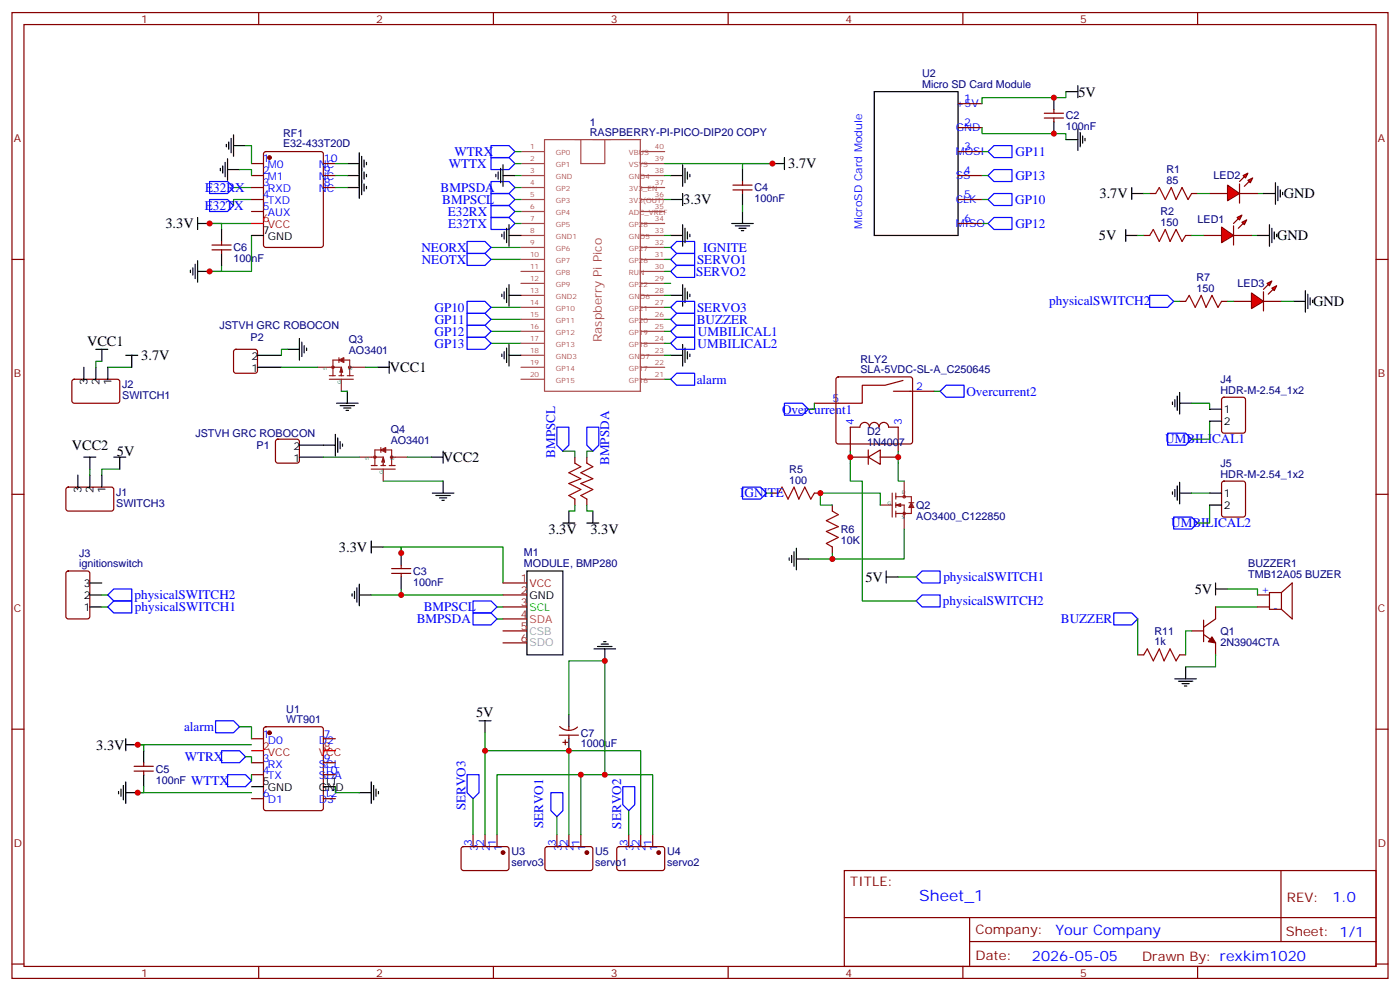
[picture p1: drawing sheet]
<svg xmlns="http://www.w3.org/2000/svg" width="412mm" height="292mm" viewBox="0 0 412 292" stroke-linecap="round" stroke-linejoin="round" font-family="sans-serif">
<g fill="none" stroke="#870000" stroke-width=".35">
<path d="M3.5 3.7h405.4v284.3h-405.4zM7.1 7.2h398.2v277.3h-398.2zM76.2 3.7v3.5M145.3 3.7v3.5M214.5 3.7v3.5M283.6 3.7v3.5M352.8 3.7v3.5M3.5 76.4h3.6M405.3 76.4h3.6M3.5 145.5h3.6M405.3 145.5h3.6M358.1 178.7v3.5l-3.6 2.5"/>
<path d="M370.4 175.2h3.5M370.4 178.7h3.5M377.5 174.4l3.1-2.8v10.6l-3.1-2.8M377.5 174.4v5M377.5 174.4h-3.6v5h3.6M335.1 192.8h1.8M347.5 192.8h1.7M351 185.7h3.5M354.5 186.8l3.6 2.5v3.5M354.5 182.6v6.3M3.5 214.7h3.6M405.3 214.7h3.6"/>
<path d="M248.7 256.3h156.6v28.2h-156.6zM377.3 256.3v20.9M248.7 270.1h156.5M285.6 277.2h119.6M285.6 270.1v14.2M3.5 283.8h3.6M76.2 284.5v3.5M145.3 284.5v3.5M214.5 284.5v3.5M283.6 284.5v3.5M352.8 284.5v3.5M405.3 283.8h3.6"/>
</g>
<path d="M370.4 57h1.8M368.7 69.3h1.7M112.9 141.6h17.6M109.4 175.2h38.8M118.2 162.8v-1.8h30v10.6M358.1 178.7h12.3" fill="none" stroke="#008700" stroke-width=".35"/>
<g fill="none" stroke="#000" stroke-width=".35">
<path d="M372.2 57h3.5M375.7 53.8v6.3M376.4 54.9v4.2M377.1 55.9v2.1M377.8 56.6v.7M370.4 69.3h3.5M373.9 66.1v6.4M374.6 67.2v4.2M375.4 68.3v2.1M376.1 69v.7M381 88.7h3.5M384.5 85.5v6.4"/>
<path d="M385.2 86.6v4.2M385.9 87.7v2.1M386.6 88.4v.7M358.1 173.4h3.5M358.1 171.6v3.6M346.1 199.8h6.3M349.2 196.3v3.5M347.1 200.6h4.3M348.2 201.3h2.1M348.9 202h.7"/>
</g>
<path d="M328.1 180.4h5.3l1.7 1.8-1.7 1.8h-5.3z" fill="none" stroke="#00f" stroke-width=".35"/>
<path d="M336.9 192.8l1.1-1.8 1.7 3.6 1.8-3.6 1.4 3.6 1.8-3.6 1.7 3.6 1.1-1.8" fill="none" stroke="#a10000" stroke-width=".35"/>
<path d="M357 187.5l1.1 1.8-2.1-.4z" fill="#870000" stroke="#870000" stroke-width=".35"/>
<g fill="#f00" stroke="#870000" stroke-width=".35">
<path d="M368.7 86.3l3.5 2.4-3.5 2.1z"/>
<path d="M372.2 85.9v5.6z"/>
</g>
<g fill="#870000" stroke="#870000" stroke-width=".35">
<path d="M372.2 85.2l1.4-1.4z"/>
<path d="M373.6 86.6l1.4-1.4z"/>
</g>
<g fill="#f00" stroke="#870000" stroke-width=".35">
<path d="M373.2 83.4l1.4-.7-.7 1.4z"/>
<path d="M374.6 84.8l1.5-.7-.7 1.4z"/>
</g>
<g fill="none" stroke="#870000" stroke-width=".35">
<path d="M282.2 30.5h7.1M282.2 37.6h7.1M74.1 51.7h3.5M74.1 58.7h3.5M74.1 48.2h3.5M74.1 55.2h3.5M77.8 44.8l.5-.2h16.2l.7 .5v27l-.4 .7h-16.5l-.6-.4-.1-27.1zM95.2 51.7h3.6M95.2 48.2h3.6M95.2 55.2h3.6M282.2 44.6h7.1M282.2 51.7h7.1"/>
<path d="M282.2 58.7h7.1M74.1 62.3h3.5M282.2 65.8h7.1M347.5 88.7h1.7M359.8 88.7h1.8M363.4 88.7h5.3M372.2 88.7h5.3M21.4 111.9l.5-.2h12.9l.5 .7-.1 5.9-.6 .4-13-.1-.4-.6v-5.6zM69 103l.5-.2h5.6l.5 .2 .2 .5v5.7l-.2 .5-.5 .2h-5.6l-.5-.2-.2-.5v-5.7zM246.5 111.2l.4-.3h21.2l.5 .3 .2 .5v18.3l-.2 .5-.5 .2h-21.2l-.5-.2-.2-.5v-18.3zM263.2 115.2h12M266 112l-5.3 1.4h-6.7v5.3h-14.1"/>
<path d="M81.4 129.5l.4-.2h5.7l.5 .2 .2 .5v5.6l-.2 .5-.5 .2h-5.7l-.5-.2-.2-.5v-5.6zM169.3 134.6v1.7M172.9 134.6v1.7M250.5 132.8v-7h2.8a1.41 1.41 0 0 1 1.4-1.4 1.41 1.41 0 0 1 1.4 1.4 1.41 1.41 0 0 1 1.4-1.4 1.41 1.41 0 0 1 1.4 1.4 1.41 1.41 0 0 1 1.5-1.4 1.41 1.41 0 0 1 1.4 1.4h2.8v7M19.6 143.6l.5-.2 13 .1 .4 .6-.1 5.9-.6 .5-13-.1-.4-.6v-5.7zM169.3 146.9v1.8M172.9 146.9v1.8M227.5 145.2h1.8M239.9 145.2h1.8M245.2 148.7v1.8M19.6 168.3l.5-.2h5.7l.6 .4 .1 13-.5 .7h-5.9l-.6-.5-.1-12.9zM245.2 161v1.8"/>
<path d="M74.1 217.5h3.5M77.8 214.2l.5-.2h16.2l.5 .2 .2 .5v23.2l-.2 .5-.5 .3h-16.2l-.5-.3-.2-.5v-23.2zM95.2 217.5h3.6M74.1 224.5h3.5M74.1 228.1h3.5M74.1 235.1h3.5M95.2 224.5h3.6M95.2 228.1h3.6M95.2 235.1h3.6M136.1 249.4l.4-.2 13 .1 .4 .6v6l-.7 .4-12.9-.1-.5-.6v-5.7zM139.3 245.7v3.5M142.9 245.7v3.5"/>
<path d="M146.4 245.7v3.5M160.7 249.4l.5-.2 13 .1 .4 .6v6l-.7 .4-13-.1-.4-.6v-5.7zM164 245.7v3.5M167.6 245.7v3.5M171.1 245.7v3.5M181.9 249.4l.5-.2 13 .1 .4 .6-.1 6-.6 .4-13-.1-.4-.6v-5.7zM185.2 245.7v3.5M188.7 245.7v3.5M192.3 245.7v3.5"/>
</g>
<path d="M349.2 88.7l1.1-1.7 1.8 3.5 1.7-3.5 1.4 3.5 1.8-3.5 1.8 3.5 1-1.8M169.3 136.3l1.8 1.1-3.5 1.8 3.5 1.7-3.5 1.4 3.5 1.8-3.5 1.8 1.7 1M172.9 136.3l1.7 1.1-3.5 1.8 3.5 1.7-3.5 1.4 3.5 1.8-3.5 1.8 1.8 1M229.3 145.2l1.1-1.8 1.7 3.5 1.8-3.5 1.4 3.5 1.8-3.5 1.7 3.5 1.1-1.7M245.2 150.5l1.7 1-3.5 1.8 3.5 1.7-3.5 1.5 3.5 1.7-3.5 1.8 1.8 1" fill="none" stroke="#a10000" stroke-width=".35"/>
<g fill="none" stroke="#00f" stroke-width=".35">
<path d="M61.7 58.7h5.3l1.8 1.8-1.8 1.8h-5.3zM61.7 53.4h5.3l1.8 1.8-1.8 1.8h-5.3zM144.6 57h5.3l1.8 1.7-1.8 1.8h-5.3zM144.6 53.4h5.3l1.8 1.8-1.8 1.8h-5.3zM144.6 46.4h5.3l1.8 1.8-1.8 1.7h-5.3zM144.6 42.9h5.3l1.8 1.7-1.8 1.8h-5.3zM291 58.7l1.8-1.7h5.3v3.5h-5.3zM291 51.7l1.8-1.8h5.3v3.5h-5.3zM291 44.6l1.8-1.7h5.3v3.5h-5.3zM137.6 74.6h5.3l1.7 1.8-1.7 1.7h-5.3zM137.6 71.1h5.3l1.7 1.7-1.7 1.8h-5.3zM144.6 64h5.3l1.8 1.8-1.8 1.8h-5.3z"/>
<path d="M144.6 60.5h5.3l1.8 1.8-1.8 1.7h-5.3zM197.6 76.4l1.7-1.8h5.3v3.5h-5.3zM197.6 79.9l1.7-1.8h5.3v3.6h-5.3zM197.6 72.8l1.7-1.7h5.3v3.5h-5.3zM291 65.8l1.8-1.8h5.3v3.6h-5.3zM137.6 99.3h5.3l1.7 1.8-1.7 1.7h-5.3zM137.6 92.3h5.3l1.7 1.7-1.7 1.8h-5.3zM137.6 88.7h5.3l1.7 1.8-1.7 1.8h-5.3zM137.6 95.8h5.3l1.7 1.7-1.7 1.8h-5.3zM197.6 94l1.7-1.7h5.3v3.5h-5.3zM197.6 97.5l1.7-1.7h5.3v3.5h-5.3zM197.6 111.7l1.7-1.8h5.3v3.5h-5.3z"/>
<path d="M197.6 101.1l1.7-1.8h5.3v3.5h-5.3zM231.1 118.7h5.3l1.7 1.8-1.7 1.7h-5.3zM276.9 115.2l1.8-1.8h5.3v3.5h-5.3zM164 125.8h3.6v5.3l-1.8 1.7-1.8-1.7zM172.9 125.8h3.5v5.3l-1.8 1.7-1.7-1.7zM218.7 143.4h5.3l1.8 1.8-1.8 1.7h-5.3zM31.7 175.2l1.8-1.8h5.3v3.5h-5.3zM31.7 178.7l1.8-1.8h5.3v3.5h-5.3zM139.3 176.9h5.3l1.8 1.8-1.8 1.7h-5.3zM271.6 175.2h5.3v3.5h-5.3l-1.7-1.8zM271.6 168.1h5.3v3.5h-5.3l-1.7-1.7zM139.3 180.4h5.3l1.8 1.8-1.8 1.8h-5.3z"/>
<path d="M63.5 212.2h5.3l1.8 1.8-1.8 1.7h-5.3zM65.3 221h5.3l1.7 1.8-1.7 1.7h-5.3zM67 228.1h5.3l1.8 1.7-1.8 1.8h-5.3zM137.6 228.1h3.5v5.3l-1.8 1.7-1.7-1.7zM162.3 233.4h3.5v5.3l-1.8 1.7-1.7-1.7zM183.4 231.6h3.6v5.3l-1.8 1.8-1.8-1.8z"/>
</g>
<g fill="none" stroke="#000" stroke-width=".35">
<path d="M68.8 39.7v6.3M257.5 27h24.7v42.3h-24.7zM314 27h3.5M317.5 25.2v3.6M317.5 37.9v6.4M318.2 39v4.2M64.9 49.6v.7M65.6 48.9v2.1M66.3 47.8v4.2M66.7 42.5v.7M67 49.9h3.6M67 46.7v6.4"/>
<path d="M67.4 41.8v2.1M68.1 40.7v4.3M68.8 42.9h3.5M146 51.3v.7M146.8 50.6v2.1M147.5 49.6v4.2M148.2 51.7h3.5M148.2 48.5v6.4M197.6 58.7h3.5M197.6 51.7h3.5M201.1 48.5v6.4M201.1 57v3.5"/>
<path d="M201.8 49.6v4.2M202.5 50.6v2.1M203.2 51.3v.7M227.5 48.2h3.6M231.1 46.4v3.5M314 41.1h3.5M318.9 40v2.2M319.6 40.7v.8M56.1 79.6v.7M56.8 78.8v2.2M57.5 77.8v4.2M58.2 65.8h3.5"/>
<path d="M58.2 64v3.6M58.2 76.7v6.4M58.2 79.9h3.5M74.1 69.3h3.5M197.6 69.3h3.5M201.1 66.1v6.4M201.8 67.2v4.2M202.5 68.3v2.1M203.2 69v.7M88.2 99.7v6.3M197.6 87h3.5M201.1 83.8v6.3"/>
<path d="M201.8 84.8v4.3M202.5 85.9v2.1M203.2 86.6v.7M24.7 108.1v3.6M28.2 108.1v3.6M28.2 102.8h3.5M30 102.8v3.6M31.7 108.1v3.6M37 104.6h3.6M38.8 104.6v3.5M75.8 104.6h7.1M75.8 108.1h7.1"/>
<path d="M84.7 102.8h3.5M88.9 100.7v4.3M89.6 101.8v2.1M90.3 102.5v.7M111.1 108.1h3.6M114.7 106.4v3.5M197.6 104.6h3.5M201.1 101.4v6.4M201.8 102.5v4.2M202.5 103.5v2.2M203.2 104.2v.8M22.9 139.9v3.5"/>
<path d="M24.7 134.6h3.5M26.5 134.6v3.5M26.5 139.9v3.5M30 139.9v3.5M33.5 134.6h3.5M35.3 134.6v3.5M88.2 134.6h7M88.2 131.1h10.6M98.8 127.9v6.3M99.5 128.9v4.3M100.2 130v2.1M100.9 130.7v.7"/>
<path d="M127 134.6h3.5M130.5 132.8v3.5M109.4 159.3v3.5M165.8 154h3.5M167.6 150.5v3.5M172.9 154h3.5M174.6 150.5v3.5M345.4 144.8v.7M346.1 144.1v2.1M346.8 143.1v4.2M347.5 145.2h3.5M347.5 142v6.3"/>
<path d="M26.5 171.6h3.5M26.5 178.7h3.5M26.5 175.2h3.5M103.7 174.8v.7M104.4 174.1v2.1M105.1 173v4.3M105.8 175.2h3.6M105.8 172v6.3M109.4 161h3.5M232.5 164.2v.7M233.2 163.5v2.1M233.9 162.5v4.2"/>
<path d="M234.6 164.6h3.5M234.6 161.4v6.3M261.1 169.9h3.5M261.1 168.1v3.5M37 219.3h3.6M37 217.5v3.5M141.1 212.2h3.5M142.9 212.2v3.5M34.9 233v.7M35.6 232.3v2.1M36.3 231.2v4.3M37 230.2v6.3"/>
<path d="M37 233.4h3.6M74.1 231.6h3.5M95.2 231.6h3.6M105.8 233.4h3.6M109.4 230.2v6.3M110.1 231.2v4.3M110.8 232.3v2.1M111.5 233v.7"/>
</g>
<g fill="none" stroke="#008700" stroke-width=".35">
<path d="M68.8 55.2h5.3M74.1 58.7h-5.3v1.8M61.7 65.8h12.4M74.1 69.3v10.6h-12.4M144.6 76.4h8.9M144.6 72.8h8.9M144.6 97.5h8.9M144.6 94h8.9M144.6 90.5h8.9M31.7 108.1h7.1M144.6 101.1h8.9M35.3 138.1h-5.3v1.8"/>
<path d="M250.5 134.6v7h3.5v35.3h15.9M264.6 134.6v7h1.7M241.7 145.2h17.6v3.5M266.3 155.8v8.8h-28.2M264.6 169.9h5.3M139.3 235.1v10.6M185.2 238.7v7M164 240.4v5.3"/>
</g>
<g fill="none" stroke="#8c2424" stroke-width=".35">
<path d="M259.3 148.7h3.5M262.8 145.2v7M263.9 146.2h4.6v2.5M263.9 148.7h2.4v7.1M263.9 145.2v1.7M263.9 148v1.4M263.9 150.5v1.7M263.9 148.7l1.4 .3M264.6 148.7l.7 .3M265.3 148.3l-1.4 .4M265.3 148.3v.7M265.3 148.3l-1.1 .4 1.1 .3"/>
<path d="M266.3 141.6v4.6M267.8 148h1.4M268.5 149v2.2h-4.6M268.5 148l.7 1.4h-1.4zM268.5 148.7l.3 .7M268.5 148.7l-.4 .7M268.5 148.7l.3 .3M268.5 148.7l-.4 .3"/>
<circle cx="266.3" cy="146.2" r=".35"/>
<circle cx="266.3" cy="151.2" r=".35"/>
</g>
<g fill="#870000" stroke="#870000" stroke-width=".35">
<circle cx="79.4" cy="215.7" r=".53"/>
<circle cx="79.4" cy="46.4" r=".53"/>
<circle cx="148.2" cy="251" r=".53"/>
<circle cx="194" cy="251" r=".53"/>
<circle cx="172.9" cy="251" r=".53"/>
</g>
<path d="M74.1 65.8h3.5M74.1 221h3.5M95.2 221h3.6" fill="none" stroke="#f00" stroke-width=".35"/>
<g fill="none" stroke="#a64a4a" stroke-width=".35">
<path d="M153.5 44.6h6.9M153.5 48.2h6.9M153.5 51.7h6.9M153.5 55.2h6.9M153.5 58.7h6.9M160.4 41.1v74.1M160.5 41.1h28.2M171.1 41.1v7.1h7.1v-7.1M188.6 41.1v74.1M188.8 44.6h7M188.8 48.2h7M188.8 51.7h7"/>
<path d="M188.8 55.2h7M188.8 58.7h7M153.5 62.3h6.9M153.5 65.8h6.9M153.5 72.8h6.9M153.5 76.4h6.9M153.5 79.9h6.9M153.5 69.3h6.9M188.8 62.3h7M188.8 65.8h7M188.8 72.8h7M188.8 76.4h7"/>
<path d="M188.8 79.9h7M188.8 69.3h7M153.5 83.4h6.9M153.5 87h6.9M153.5 90.5h6.9M153.5 94h6.9M153.5 97.5h6.9M188.8 83.4h7M188.8 87h7M188.8 90.5h7M188.8 94h7M188.8 97.5h7"/>
<path d="M153.5 101.1h6.9M153.5 104.6h6.9M153.5 108.1h6.9M153.5 111.7h6.9M160.5 115.2h28.2M188.8 101.1h7M188.8 104.6h7M188.8 108.1h7M188.8 111.7h7"/>
</g>
<g fill="#f00" stroke="#870000" stroke-width=".35">
<path d="M359.8 66.9l3.6 2.4-3.6 2.1z"/>
<path d="M363.4 66.5v5.6z"/>
</g>
<g fill="#870000" stroke="#870000" stroke-width=".35">
<path d="M363.4 65.8l1.4-1.4z"/>
<path d="M366.2 65.8l-1.4 1.4z"/>
</g>
<g fill="#f00" stroke="#870000" stroke-width=".35">
<path d="M364.4 64l1.4-.7-.7 1.4z"/>
<path d="M365.8 65.4l1.4-.7-.7 1.4z"/>
</g>
<path d="M336.9 69.3h1.8M349.2 69.3h1.8M354.5 69.3h5.3M363.4 69.3h5.3" fill="none" stroke="#870000" stroke-width=".35"/>
<path d="M331.6 69.3h3.5M331.6 67.6v3.5" fill="none" stroke="#000" stroke-width=".35"/>
<path d="M338.7 69.3l1-1.7 1.8 3.5 1.8-3.5 1.4 3.5 1.7-3.5 1.8 3.5 1-1.8" fill="none" stroke="#a10000" stroke-width=".35"/>
<g fill="#f00" stroke="#870000" stroke-width=".35">
<path d="M361.6 54.5l3.5 2.5-3.5 2.1z"/>
<path d="M365.1 54.2v5.6z"/>
</g>
<g fill="#870000" stroke="#870000" stroke-width=".35">
<path d="M365.1 53.4l1.4-1.4z"/>
<path d="M366.5 54.9l1.4-1.5z"/>
</g>
<g fill="#f00" stroke="#870000" stroke-width=".35">
<path d="M366.2 51.7l1.4-.7-.7 1.4z"/>
<path d="M367.6 53.1l1.4-.7-.7 1.4z"/>
</g>
<g fill="none" stroke="#870000" stroke-width=".35">
<path d="M307.6 34.7h5.7M307.6 33.3h5.7M310.4 32.3v1M310.4 34.7v1.1M215.9 55.9h5.6M215.9 54.5h5.6M218.7 53.4v1.1M218.7 55.9v1.1M338.7 57h1.7M351 57h1.8M356.3 57h5.3M365.1 57h5.3"/>
<path d="M62.4 73.6h5.7M62.4 72.1h5.7M65.3 71.1v1M65.3 73.6v1M360.1 117.2l.4-.3h5.7l.6 .5 .1 9.4-.5 .7h-5.9l-.6-.4-.1-9.4zM250.5 134.6h5.3M255.8 134.6l3.5-2.1v4.2zM255.8 132.5v4.2M259.3 134.6h5.3M360.1 141.8l.4-.2h5.7l.6 .5 .1 9.4-.5 .7h-5.9l-.6-.4-.1-9.5zM115.4 168.8h5.6M115.4 167.4h5.6"/>
<path d="M118.2 166.3v1.1M118.2 168.8v1.1M148.2 171.6h7M148.2 175.2h7M148.2 178.7h7M148.2 182.2h7M148.2 185.7h7M148.2 189.3h7M164.7 216.4h5.7M164.9 213.9a3.8 3.8 0 0 0 5.2 .1M165.8 218.5h1.4M166.5 217.8v1.5"/>
<path d="M167.6 214v1M167.6 216.4v1.1M39.5 227h5.7M39.5 225.6h5.7M42.3 224.5v1.1M42.3 227v1.1"/>
</g>
<path d="M340.4 57l1.1-1.8 1.8 3.5 1.7-3.5 1.4 3.5 1.8-3.5 1.8 3.5 1-1.7" fill="none" stroke="#a10000" stroke-width=".35"/>
<g fill="none" stroke="#000" stroke-width=".35">
<path d="M310.4 28.8v3.5M310.4 35.8v3.5M102.3 48.2h3.5M102.3 51.7h3.5M102.3 55.2h3.5M105.8 45v13.4M106.5 46v11.3M107.2 47.1v2.1M107.2 50.6v2.1M107.2 54.2v2.1M107.9 47.8v.7M107.9 51.3v.7"/>
<path d="M107.9 54.9v.7M218.7 49.9v3.5M218.7 57v3.5M333.4 57h3.5M333.4 55.2v3.5M65.3 67.6v3.5M65.3 74.6v3.5M147.8 69v.7M148.5 68.3v2.1M149.2 67.2v4.2M149.9 69.3h3.6M149.9 66.1v6.4"/>
<path d="M215.5 65.8h6.4M216.6 66.5h4.2M217.7 67.2h2.1M218.4 67.9h.7M218.7 62.3v3.5M147.8 86.6v.7M148.5 85.9v2.1M149.2 84.8v4.3M149.9 83.8v6.3M149.9 87h3.6M99.1 118.7h6.4M100.2 119.4h4.2"/>
<path d="M102.3 115.2v3.5M147.8 104.2v.8M148.5 103.5v2.2M149.2 102.5v4.2M149.9 101.4v6.4M149.9 104.6h3.6M345.4 118.4v.7M346.1 117.7v2.1M346.8 116.6v4.2M347.5 118.7h3.5M347.5 115.5v6.4M101.2 120.1h2.2"/>
<path d="M102 120.8h.7M356.3 120.5h3.5M356.3 124h3.5M127.4 145.2h6.3M128.4 145.9h4.2M129.5 146.6h2.1M130.2 147.3h.7M130.5 141.6v3.6M356.3 145.2h3.5M356.3 148.7h3.5M118.2 162.8v3.5M118.2 169.9v3.5"/>
<path d="M155.2 168.1h10.6v24.7h-10.6zM175 191h6.3M176 190.3h4.3M177.1 189.6h2.1M177.8 188.9h.7M178.2 191v3.6M167.6 210.4v3.6M167.6 217.5v3.5M42.3 221v3.5M42.3 228.1v3.5"/>
</g>
<g fill="none" stroke="#008700" stroke-width=".35">
<path d="M289.3 37.6v1.7h24.7v1.8M314 27v1.8h-24.7v1.7M70.6 49.9h3.5v1.8M72.3 42.9h1.8v5.3M98.8 48.2h3.5M98.8 55.2h3.5M98.8 51.7h3.5M151.7 44.6h1.8M151.7 48.2h1.8M151.7 55.2h1.8M151.7 51.7h1.8M151.7 58.7h1.8"/>
<path d="M195.8 48.2h31.7h-8.8v1.7M195.8 51.7h1.8M195.8 58.7h1.8M289.3 44.6h1.7M289.3 51.7h1.7M289.3 58.7h1.7M336.9 57h1.8M352.8 57h3.5M61.7 65.8h3.6v1.8M65.3 78.1v1.8h-3.6M151.7 65.8h1.8M151.7 62.3h1.8"/>
<path d="M195.8 69.3h1.8M195.8 72.8h1.8M195.8 76.4h1.8M195.8 79.9h1.8M218.7 60.5v1.8M289.3 65.8h1.7M335.1 69.3h1.8M351 69.3h3.5M195.8 94h1.8M195.8 83.4h1.8M195.8 87h1.8M195.8 97.5h1.8"/>
<path d="M195.8 90.5h1.8M345.7 88.7h1.8M361.6 88.7h1.8M377.5 88.7h3.5M30 106.4h-1.8v1.7M82.9 108.1h10.6M84.7 102.8h-1.8v1.8M100.5 115.2h1.8M107.6 108.1h3.5M195.8 101.1h1.8M195.8 104.6h1.8M195.8 111.7h1.8"/>
<path d="M239.9 118.7v1.8h-1.8M275.2 115.2h1.7M351 118.7h5.3v1.8M26.5 138.1v1.8M95.2 134.6h10.6M119.9 134.6h7.1M165.8 132.8h3.5v1.8M174.6 132.8h-1.7v1.8M250.5 132.8v1.8M264.6 132.8v1.8M356.3 124v5.3h-5.3M169.3 148.7v1.8h-1.7"/>
<path d="M172.9 148.7v1.8h1.7M225.8 145.2h1.7M241.7 145.2v3.5h3.5M351 145.2h5.3M356.3 148.7v5.3h-3.5M30 178.7h1.7M30 175.2h1.7M112.9 161h5.3v1.8M118.2 173.4v1.8M146.4 178.7h1.8M245.2 162.8v1.8M361.6 173.4h8.8v1.8"/>
<path d="M146.4 182.2h1.8M335.1 182.2v10.6M351 185.7h-1.8v7.1M358.1 192.8v3.5h-8.9M70.6 214h3.5v3.5M74.1 219.3h-33.5h1.7v1.7M142.9 215.7v5.3M167.6 210.4v-15.8h10.6v33.5h14.1v17.6M42.3 231.6v1.8h-1.7h33.5M72.3 222.8h1.8v1.7M74.1 228.1v1.7M98.8 231.6v1.8h7"/>
<path d="M167.6 221h-24.7v24.7M171.1 228.1h-24.7v17.6M178.2 228.1h-7.1v17.6M167.6 245.7v-24.7h21.1v24.7"/>
</g>
<g fill="none" stroke="#8c2424" stroke-width=".35">
<path d="M93.5 108.1h7M97 110.6h1.8M97 111.7h7.1M98.1 110.6v-4.6h4.9v4.6M99.8 110.6h1.4M99.8 106l1.4-.7v1.4zM99.8 105.3v1.4M100.2 109.5h.7M100.5 108.5v2.1M100.5 111.7v3.5M100.5 108.1l.4 1.4M100.5 108.1l-.3 1.4"/>
<path d="M100.5 108.5l-.3 1M100.5 108.5l.4 1M100.5 108.8l.4 .7M100.5 106l.7 .4M100.5 106l.4 .4M100.9 105.7l-.4 .3M101.2 105.7l-.7 .3M102.3 110.6h1.8M103 108.1h4.6M105.8 134.6h7.1M109.4 137.1h1.7M109.4 138.1h7"/>
<path d="M110.4 137.1v-4.6h5v4.6M112.2 137.1h1.4M112.2 132.5l1.4-.7v1.4zM112.2 131.8v1.4M112.5 136h.7M112.9 134.9v2.2M112.9 138.1v3.5M112.9 134.6l.3 1.4M112.9 134.6l-.4 1.4M112.9 134.9l-.4 1.1M112.9 134.9l.3 1.1M112.9 135.3l.3 .7"/>
<path d="M112.9 132.5l.7 .3M112.9 132.5l.3 .3M113.2 132.1l-.3 .4M113.6 132.1l-.7 .4M114.7 137.1h1.7M115.4 134.6h4.5"/>
<circle cx="98.1" cy="108.1" r=".35"/>
<circle cx="103" cy="108.1" r=".35"/>
<circle cx="110.4" cy="134.6" r=".35"/>
<circle cx="115.4" cy="134.6" r=".35"/>
</g>
<path d="M197.6 90.5l1.7-1.8h5.3v3.6h-5.3zM338.7 87h5.3l1.7 1.7-1.7 1.8h-5.3zM344 127.5h5.2l1.8 1.8-1.8 1.8h-5.2zM345.7 152.2h5.3l1.8 1.8-1.8 1.8h-5.3z" fill="none" stroke="#00f" stroke-width=".35"/>
<g fill="#c00">
<circle cx="61.7" cy="79.9" r=".88"/>
<circle cx="61.7" cy="65.8" r=".88"/>
<circle cx="245.2" cy="164.6" r=".88"/>
<circle cx="241.7" cy="145.2" r=".88"/>
<circle cx="227.5" cy="48.2" r=".88"/>
<circle cx="310.4" cy="39.3" r=".88"/>
<circle cx="310.4" cy="28.8" r=".88"/>
<circle cx="40.6" cy="233.4" r=".88"/>
<circle cx="40.6" cy="219.3" r=".88"/>
<circle cx="118.2" cy="162.8" r=".88"/>
<circle cx="118.2" cy="175.2" r=".88"/>
<circle cx="264.6" cy="134.6" r=".88"/>
<circle cx="250.5" cy="134.6" r=".88"/>
<circle cx="178.2" cy="228.1" r=".88"/>
<circle cx="171.1" cy="228.1" r=".88"/>
<circle cx="167.6" cy="221" r=".88"/>
<circle cx="142.9" cy="221" r=".88"/>
<circle cx="178.2" cy="194.6" r=".88"/>
</g>
<text font-size="4.6" fill="#00f" x="270.8" y="265.3">Sheet_1</text>
<g font-size="4.2">
<text x="317.7" y="28.4">5V</text>
<text x="232.2" y="49.6">3.7V</text>
<text x="323.9" y="58.4">3.7V</text>
<text x="378.2" y="58.4">GND</text>
<text x="201.3" y="60.1">3.3V</text>
<text x="48.7" y="67.2">3.3V</text>
<text x="323.7" y="70.7">5V</text>
<text x="376.2" y="70.7">GND</text>
<text x="386.8" y="90.1">GND</text>
<text x="25.6" y="101.8">VCC1</text>
<text x="41.6" y="106">3.7V</text>
<text x="114.8" y="109.6">VCC1</text>
<text x="21.1" y="132.5">VCC2</text>
<text x="34.4" y="134.3">5V</text>
<text x="130.4" y="136">VCC2</text>
<text x="161.6" y="157.2">3.3V</text>
<text x="173.9" y="157.2">3.3V</text>
<text x="99.8" y="162.5">3.3V</text>
<text x="254.9" y="171.3">5V</text>
<text x="352" y="174.8">5V</text>
<text x="140.2" y="211.1">5V</text>
<text x="28.3" y="220.7">3.3V</text>
</g>
<g font-size="4.2" fill="#00f">
<text x="392.5" y="265.6">1.0</text>
<text x="310.9" y="275.1">Your Company</text>
<text x="304" y="282.9">2026-05-05</text>
</g>
<g font-size="3.9" fill="#00f">
<text x="133.9" y="45.9">WTRX</text>
<text x="299.2" y="45.9">GP11</text>
<text x="132.2" y="49.5">WTTX</text>
<text x="299.1" y="52.9">GP13</text>
<text x="60.4" y="56.5">E32RX</text>
<text x="129.8" y="56.5">BMPSDA</text>
<text x="130.3" y="60">BMPSCL</text>
<text x="299.1" y="60">GP10</text>
<text x="60.3" y="61.8">E32TX</text>
<text x="131.9" y="63.6">E32RX</text>
<text x="132" y="67.1">E32TX</text>
<text x="299.1" y="67">GP12</text>
<text x="124.1" y="74.1">NEORX</text>
<text x="124.3" y="77.6">NEOTX</text>
<text x="205.3" y="77.7">SERVO1</text>
<text x="207.1" y="74.2">IGNITE</text>
<text x="205.1" y="81.2">SERVO2</text>
<text x="309.1" y="89.9">physicalSWITCH2</text>
<text x="128" y="91.8">GP10</text>
<text x="128.1" y="95.3">GP11</text>
<text x="205.2" y="95.4">BUZZER</text>
<text x="205.3" y="91.8">SERVO3</text>
<text x="128" y="98.8">GP12</text>
<text x="205.6" y="98.8">UMBILICAL1</text>
<text x="128" y="102.4">GP13</text>
<text x="205.5" y="102.3">UMBILICAL2</text>
<text x="205.2" y="113">alarm</text>
<text x="284.7" y="116.5">Overcurrent2</text>
<text x="230.4" y="121.7">Overcurrent1</text>
<text x="343.3" y="130.6">UMBILICAL1</text>
<text x="163.5" y="134.8" transform="rotate(-90 163.5 134.8)">BMPSCL</text>
<text x="179.4" y="136.9" transform="rotate(-90 179.4 136.9)">BMPSDA</text>
<text x="218" y="146.4">IGNITE</text>
<text x="345" y="155.3">UMBILICAL2</text>
<text x="277.9" y="171.2">physicalSWITCH1</text>
<text x="39.6" y="176.5">physicalSWITCH2</text>
<text x="39.8" y="180">physicalSWITCH1</text>
<text x="124.8" y="180">BMPSCL</text>
<text x="277.8" y="178.2">physicalSWITCH2</text>
<text x="122.8" y="183.5">BMPSDA</text>
<text x="312.5" y="183.5">BUZZER</text>
<text x="54.2" y="215.2">alarm</text>
<text x="54.4" y="224">WTRX</text>
<text x="56.3" y="231.1">WTTX</text>
<text x="137.1" y="238.6" transform="rotate(-90 137.1 238.6)">SERVO3</text>
<text x="160" y="243.8" transform="rotate(-90 160 243.8)">SERVO1</text>
<text x="182.9" y="243.9" transform="rotate(-90 182.9 243.9)">SERVO2</text>
</g>
<g font-size="3.9" fill="#800">
<text x="250.5" y="260.9">TITLE:</text>
<text x="379.1" y="265.6">REV:</text>
<text x="287.4" y="275.1">Company:</text>
<text x="378.7" y="275.7">Sheet: 1/1</text>
<text x="287.4" y="282.8">Date:</text>
<text x="336.4" y="282.8">Drawn By: rexkim1020</text>
</g>
<text font-size="3.5" fill="#a54b4b" x="177.3" y="100.7" transform="rotate(-90 177.3 100.7)">Raspberry Pi Pico</text>
<g font-size="3.2" fill="#800">
<text x="41.6" y="6.7">1</text>
<text x="110.8" y="6.7">2</text>
<text x="179.9" y="6.7">3</text>
<text x="249.1" y="6.7">4</text>
<text x="318.2" y="6.7">5</text>
<text x="4.1" y="41.8">A</text>
<text x="405.9" y="41.8">A</text>
<text x="4.1" y="110.9">B</text>
<text x="405.9" y="110.9">B</text>
<text x="4.1" y="180.1">C</text>
<text x="405.9" y="180.1">C</text>
<text x="4.1" y="249.2">D</text>
<text x="405.9" y="249.2">D</text>
<text x="41.6" y="287.5">1</text>
<text x="110.8" y="287.5">2</text>
<text x="179.9" y="287.5">3</text>
<text x="249.1" y="287.5">4</text>
<text x="318.2" y="287.5">5</text>
</g>
<g font-size="3.2" fill="#000080">
<text x="271.6" y="22.6">U2</text>
<text x="271.6" y="25.8">Micro SD Card Module</text>
<text x="314" y="35.2">C2</text>
<text x="83.4" y="40.4">RF1</text>
<text x="173.7" y="40">RASPBERRY-PI-PICO-DIP20 COPY</text>
<text x="173.7" y="37">1</text>
<text x="314" y="38.4">100nF</text>
<text x="83.4" y="43.4">E32-433T20D</text>
<text x="343.6" y="50.9">R1</text>
<text x="357.5" y="52.8">LED2</text>
<text x="222.2" y="59.6">100nF</text>
<text x="222.2" y="56.3">C4</text>
<text x="343.6" y="54.2">85</text>
<text x="341.9" y="63.3">R2</text>
<text x="352.8" y="65.8">LED1</text>
<text x="341.9" y="66.5">150</text>
<text x="68.8" y="77.2">100nF</text>
<text x="68.8" y="74">C6</text>
<text x="352.4" y="82.7">R7</text>
<text x="352.4" y="85.9">150</text>
<text x="364.5" y="84.6">LED3</text>
<text x="64.6" y="96.9">JSTVH GRC ROBOCON</text>
<text x="73.8" y="100.5">P2</text>
<text x="102.7" y="101.1">Q3</text>
<text x="102.7" y="104.2">AO3401</text>
<text x="253.5" y="106.9">RLY2</text>
<text x="253.5" y="109.9">SLA-5VDC-SL-A_C250645</text>
<text x="359.5" y="112.7">J4</text>
<text x="36" y="117.4">SWITCH1</text>
<text x="36" y="114.2">J2</text>
<text x="359.5" y="115.9">HDR-M-2.54_1x2</text>
<text x="57.6" y="128.7">JSTVH GRC ROBOCON</text>
<text x="115.1" y="130.7">AO3401</text>
<text x="115.1" y="127.6">Q4</text>
<text x="255.4" y="131.4">1N4007</text>
<text x="255.4" y="128.2">D2</text>
<text x="75.6" y="132.2">P1</text>
<text x="359.5" y="137.4">J5</text>
<text x="232.5" y="142.3">100</text>
<text x="232.5" y="139.1">R5</text>
<text x="359.5" y="140.6">HDR-M-2.54_1x2</text>
<text x="34.2" y="149.2">SWITCH3</text>
<text x="34.2" y="145.9">J1</text>
<text x="269.9" y="149.8">Q2</text>
<text x="269.9" y="153.1">AO3400_C122850</text>
<text x="247.6" y="160.1">10K</text>
<text x="247.6" y="156.9">R6</text>
<text x="23.3" y="167">ignitionswitch</text>
<text x="23.3" y="164">J3</text>
<text x="154.3" y="166.9">MODULE, BMP280</text>
<text x="154.3" y="163.7">M1</text>
<text x="367.7" y="166.9">BUZZER1</text>
<text x="121.7" y="172.5">100nF</text>
<text x="121.7" y="169.2">C3</text>
<text x="367.7" y="170">TMB12A05 BUZER</text>
<text x="340.1" y="190">1k</text>
<text x="340.1" y="186.8">R11</text>
<text x="359.5" y="190.1">2N3904CTA</text>
<text x="359.5" y="186.9">Q1</text>
<text x="84.3" y="209.8">U1</text>
<text x="84.3" y="212.9">WT901</text>
<text x="171.1" y="220">1000uF</text>
<text x="171.1" y="216.8">C7</text>
<text x="45.9" y="227.4">C5</text>
<text x="45.9" y="230.7">100nF</text>
<text x="150.6" y="251.8">U3</text>
<text x="175.3" y="251.8">U5</text>
<text x="196.5" y="251.8">U4</text>
<text x="150.6" y="255">servo3</text>
<text x="175.3" y="255">servo1</text>
<text x="196.5" y="255">servo2</text>
</g>
<g font-size="3.2" fill="#00f">
<text x="281.5" y="31.6">+5V</text>
<text x="284" y="30.2">1</text>
<text x="281.5" y="38.6">GND</text>
<text x="284" y="37.2">2</text>
<text x="77.4" y="47.8">1</text>
<text x="95.4" y="47.8">10</text>
<text x="281.5" y="45.7">MOSI</text>
<text x="284" y="44.3">3</text>
<text x="77.4" y="51.3">2</text>
<text x="78.9" y="49.6">M0</text>
<text x="78.9" y="53.1">M1</text>
<text x="93.9" y="53.1">NC</text>
<text x="93.9" y="49.6">NC</text>
<text x="95.4" y="51.3">9</text>
<text x="281.5" y="52.7">SS</text>
<text x="284" y="51.3">4</text>
<text x="77.4" y="54.9">3</text>
<text x="77.4" y="58.4">4</text>
<text x="78.9" y="56.6">RXD</text>
<text x="93.9" y="56.6">NC</text>
<text x="95.4" y="54.9">8</text>
<text x="281.5" y="59.8">CLK</text>
<text x="284" y="58.4">5</text>
<text x="77.4" y="61.9">5</text>
<text x="78.9" y="60.1">TXD</text>
<text x="78.9" y="63.7">AUX</text>
<text x="284" y="65.4">6</text>
<text x="254" y="67.6" transform="rotate(-90 254 67.6)">MicroSD Card Module</text>
<text x="281.5" y="66.9">MISO</text>
<text x="245.2" y="118.4">5</text>
<text x="269.9" y="114.8">2</text>
<text x="251.5" y="125.1" transform="rotate(-90 251.5 125.1)">4</text>
<text x="265.6" y="125.1" transform="rotate(-90 265.6 125.1)">3</text>
<text x="371.5" y="174.4">+</text>
<text x="375" y="179.7">-</text>
<text x="77.4" y="217.1">1</text>
<text x="78.9" y="218.9">D0</text>
<text x="93.9" y="218.9">D2</text>
<text x="95.4" y="217.1">7</text>
<text x="77.4" y="224.2">3</text>
<text x="77.4" y="227.7">4</text>
<text x="78.9" y="226">RX</text>
<text x="93.9" y="226">SCL</text>
<text x="95.4" y="227.7">10</text>
<text x="95.4" y="224.2">9</text>
<text x="78.9" y="229.5">TX</text>
<text x="93.9" y="229.5">SDA</text>
<text x="77.4" y="234.8">6</text>
<text x="78.9" y="236.5">D1</text>
<text x="93.9" y="236.5">D3</text>
<text x="95.4" y="234.8">12</text>
<text x="139" y="249.1" transform="rotate(-90 139 249.1)">3</text>
<text x="140.8" y="250.5" transform="rotate(-90 140.8 250.5)">3</text>
<text x="142.5" y="249.1" transform="rotate(-90 142.5 249.1)">2</text>
<text x="144.3" y="250.5" transform="rotate(-90 144.3 250.5)">2</text>
<text x="146" y="249.1" transform="rotate(-90 146 249.1)">1</text>
<text x="147.8" y="250.5" transform="rotate(-90 147.8 250.5)">1</text>
<text x="163.7" y="249.1" transform="rotate(-90 163.7 249.1)">3</text>
<text x="165.5" y="250.5" transform="rotate(-90 165.5 250.5)">3</text>
<text x="167.2" y="249.1" transform="rotate(-90 167.2 249.1)">2</text>
<text x="169" y="250.5" transform="rotate(-90 169 250.5)">2</text>
<text x="170.7" y="249.1" transform="rotate(-90 170.7 249.1)">1</text>
<text x="172.5" y="250.5" transform="rotate(-90 172.5 250.5)">1</text>
<text x="184.9" y="249.1" transform="rotate(-90 184.9 249.1)">3</text>
<text x="186.6" y="250.5" transform="rotate(-90 186.6 250.5)">3</text>
<text x="188.4" y="249.1" transform="rotate(-90 188.4 249.1)">2</text>
<text x="190.1" y="250.5" transform="rotate(-90 190.1 250.5)">2</text>
<text x="191.9" y="249.1" transform="rotate(-90 191.9 249.1)">1</text>
<text x="193.7" y="250.5" transform="rotate(-90 193.7 250.5)">1</text>
</g>
<g font-size="3.2" fill="#f00">
<text x="77.4" y="65.4">6</text>
<text x="78.9" y="67.2">VCC</text>
<text x="155.9" y="172.7">VCC</text>
<text x="77.4" y="220.7">2</text>
<text x="95.4" y="220.7">8</text>
<text x="78.9" y="222.4">VCC</text>
<text x="93.9" y="222.4">VCC</text>
</g>
<g font-size="3.2">
<text x="77.4" y="69">7</text>
<text x="78.9" y="70.7">GND</text>
<text x="74.1" y="106">2</text>
<text x="25.8" y="113.4" transform="rotate(-90 25.8 113.4)">3</text>
<text x="29.3" y="113.4" transform="rotate(-90 29.3 113.4)">2</text>
<text x="32.8" y="113.4" transform="rotate(-90 32.8 113.4)">1</text>
<text x="74.1" y="109.5">1</text>
<text x="360.5" y="121.5">1</text>
<text x="360.5" y="125.1">2</text>
<text x="86.4" y="136">1</text>
<text x="86.4" y="132.5">2</text>
<text x="24" y="145.2" transform="rotate(-90 24 145.2)">3</text>
<text x="27.5" y="145.2" transform="rotate(-90 27.5 145.2)">2</text>
<text x="31" y="145.2" transform="rotate(-90 31 145.2)">1</text>
<text x="360.5" y="146.2">1</text>
<text x="360.5" y="149.8">2</text>
<text x="24.7" y="172.7">3</text>
<text x="24.7" y="179.7">1</text>
<text x="24.7" y="176.2">2</text>
<text x="155.9" y="176.2">GND</text>
<text x="77.4" y="231.2">5</text>
<text x="78.9" y="233">GND</text>
<text x="93.9" y="233">GND</text>
<text x="95.4" y="231.2">11</text>
</g>
<g font-size="3.2" fill="#930">
<text x="153.5" y="171.3">1</text>
<text x="153.5" y="174.8">2</text>
<text x="153.5" y="178.3">3</text>
<text x="153.5" y="181.9">4</text>
<text x="153.5" y="185.4">5</text>
<text x="153.5" y="188.9">6</text>
</g>
<text font-size="3.2" fill="#0f0" x="155.9" y="179.7">SCL</text>
<text font-size="3.2" fill="#f60" x="155.9" y="183.3">SDA</text>
<g font-size="3.2" fill="#999">
<text x="155.9" y="186.8">CSB</text>
<text x="155.9" y="190.3">SDO</text>
</g>
<g font-size="2.1" fill="#a54b4b">
<text x="156.1" y="43.9">1</text>
<text x="156.1" y="47.5">2</text>
<text x="163.8" y="45.7">GP0</text>
<text x="185.3" y="45.7">VBUS</text>
<text x="192.9" y="43.9">40</text>
<text x="192.9" y="47.5">39</text>
<text x="156.1" y="51">3</text>
<text x="163.8" y="49.2">GP1</text>
<text x="163.8" y="52.7">GND</text>
<text x="185.3" y="49.2">VSYS</text>
<text x="185.3" y="52.7">GND4</text>
<text x="192.9" y="51">38</text>
<text x="156.1" y="54.5">4</text>
<text x="156.1" y="58">5</text>
<text x="163.8" y="56.3">GP2</text>
<text x="163.8" y="59.8">GP3</text>
<text x="185.3" y="56.3">3V3_EN</text>
<text x="185.3" y="59.8">3V3(OUT)</text>
<text x="192.9" y="54.5">37</text>
<text x="192.9" y="58">36</text>
<text x="156.1" y="61.6">6</text>
<text x="156.1" y="65.1">7</text>
<text x="163.8" y="63.3">GP4</text>
<text x="185.3" y="63.3">ADC_VREF</text>
<text x="192.9" y="61.6">35</text>
<text x="192.9" y="65.1">34</text>
<text x="156.1" y="68.6">8</text>
<text x="163.8" y="66.8">GP5</text>
<text x="163.8" y="70.4">GND1</text>
<text x="185.3" y="66.8">GP28</text>
<text x="185.3" y="70.4">GND5</text>
<text x="192.9" y="68.6">33</text>
<text x="156.1" y="72.2">9</text>
<text x="156.1" y="75.7">10</text>
<text x="163.8" y="73.9">GP6</text>
<text x="163.8" y="77.4">GP7</text>
<text x="185.3" y="73.9">GP27</text>
<text x="185.3" y="77.4">GP26</text>
<text x="192.9" y="72.2">32</text>
<text x="192.9" y="75.7">31</text>
<text x="156.1" y="79.2">11</text>
<text x="156.1" y="82.7">12</text>
<text x="163.8" y="80.9">GP8</text>
<text x="185.3" y="80.9">RUN</text>
<text x="192.9" y="79.2">30</text>
<text x="192.9" y="82.7">29</text>
<text x="156.1" y="86.3">13</text>
<text x="156.1" y="89.8">14</text>
<text x="163.8" y="84.5">GP9</text>
<text x="163.8" y="88">GND2</text>
<text x="185.3" y="84.5">GP22</text>
<text x="185.3" y="88">GND6</text>
<text x="192.9" y="86.3">28</text>
<text x="192.9" y="89.8">27</text>
<text x="156.1" y="93.3">15</text>
<text x="163.8" y="91.5">GP10</text>
<text x="163.8" y="95.1">GP11</text>
<text x="185.3" y="91.5">GP21</text>
<text x="185.3" y="95.1">GP20</text>
<text x="192.9" y="93.3">26</text>
<text x="156.1" y="96.8">16</text>
<text x="156.1" y="100.4">17</text>
<text x="163.8" y="98.6">GP12</text>
<text x="185.3" y="98.6">GP19</text>
<text x="192.9" y="96.8">25</text>
<text x="192.9" y="100.4">24</text>
<text x="156.1" y="103.9">18</text>
<text x="156.1" y="107.4">19</text>
<text x="163.8" y="102.1">GP13</text>
<text x="163.8" y="105.6">GND3</text>
<text x="185.3" y="102.1">GP18</text>
<text x="185.3" y="105.6">GND7</text>
<text x="192.9" y="103.9">23</text>
<text x="192.9" y="107.4">22</text>
<text x="156.1" y="111">20</text>
<text x="163.8" y="109.2">GP14</text>
<text x="163.8" y="112.7">GP15</text>
<text x="185.3" y="109.2">GP17</text>
<text x="185.3" y="112.7">GP16</text>
<text x="192.9" y="111">21</text>
</g>
<g font-size="1.4" fill="#238d23">
<text x="96.3" y="108.8" transform="rotate(-90 96.3 108.8)">S</text>
<text x="100.5" y="113.1" transform="rotate(-90 100.5 113.1)">G</text>
<text x="103.7" y="108.8" transform="rotate(-90 103.7 108.8)">D</text>
<text x="108.7" y="135.3" transform="rotate(-90 108.7 135.3)">S</text>
<text x="116.1" y="135.3" transform="rotate(-90 116.1 135.3)">D</text>
<text x="112.9" y="139.5" transform="rotate(-90 112.9 139.5)">G</text>
<text x="261.4" y="148.7">G</text>
<text x="265.6" y="145.5">D</text>
<text x="265.6" y="152.9">S</text>
</g>
</svg>
